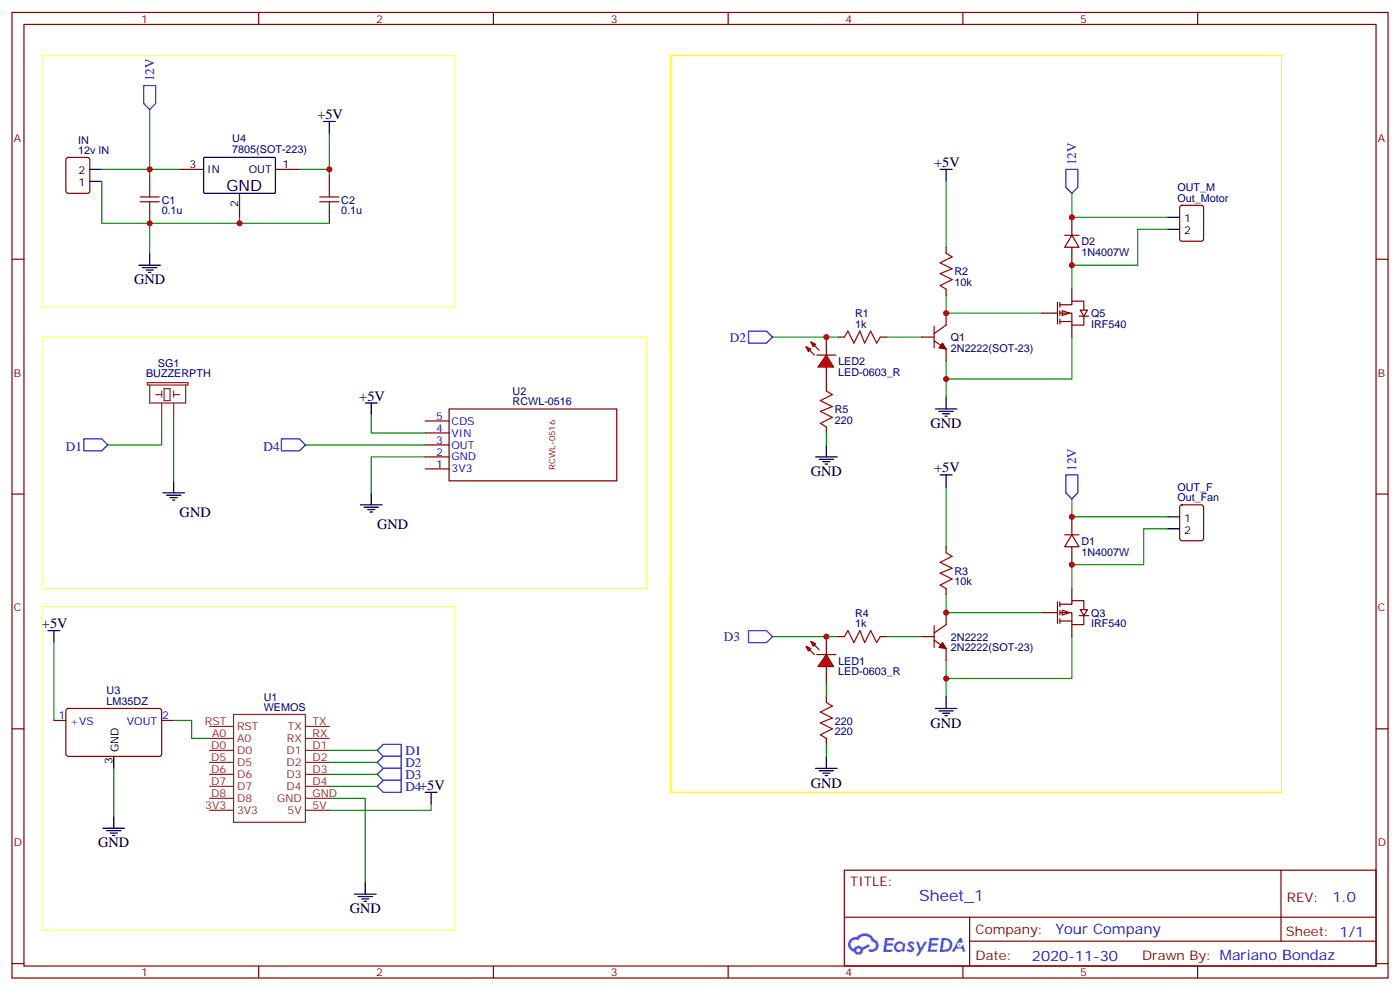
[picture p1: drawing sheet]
<svg xmlns="http://www.w3.org/2000/svg" width="412mm" height="292mm" viewBox="0 0 412 292" stroke-linecap="round" stroke-linejoin="round" font-family="sans-serif">
<g fill="none" stroke="#870000" stroke-width=".35">
<path d="M3.5 3.7h405.4v284.3h-405.4zM7.1 7.2h398.2v277.3h-398.2zM76.2 3.7v3.5M145.3 3.7v3.5M214.5 3.7v3.5M283.6 3.7v3.5M352.8 3.7v3.5M3.5 76.3h3.6M405.3 76.3h3.6M3.5 145.5h3.6M405.3 145.5h3.6M3.5 214.6h3.6"/>
<path d="M405.3 214.6h3.6M248.7 256.3h156.6v28.2h-156.6zM377.3 256.3v20.9M248.7 270.1h156.5M285.6 277.2h119.6M285.6 270.1v14.1M3.5 283.8h3.6M76.2 284.5v3.5M145.3 284.5v3.5M214.5 284.5v3.5M283.6 284.5v3.5M352.8 284.5v3.5"/>
<path d="M405.3 283.8h3.6"/>
</g>
<g fill="#5487ff">
<path d="M267.7 277.4a1.22 1.22 0 0 1 1.7 .3l-.4 .6a.47 .47 0 0 0-.3-.4 .47 .47 0 0 0-.5 .2l.1 .2a1.14 1.14 0 0 1 .8 1.7 1.14 1.14 0 0 1-1.9 0l-.2-.2 .5-.5 .7 .4a.29 .29 0 0 0 .3-.2 .29 .29 0 0 0-.2-.4 1.04 1.04 0 0 1-.6-1.7z"/>
<path d="M260.7 276.2h2.4l.3 .2-.2 .5h-1.8l-.1 .9h1.5l.3 .3-.3 .4h-1.6l-.2 1.1 1.7 .1 .2 .3-.2 .3h-2.6z"/>
<path d="M273.8 276.2h2.4l.3 .2-.1 .5h-1.8l-.2 .9h1.6l.3 .3-.4 .4h-1.6l-.1 1.1 1.7 .1 .2 .3-.2 .3h-2.6z"/>
<path d="M282.6 276.2h.7l.3 1.2-.6 .4a.69 .69 0 0 0-1 .2 .69 .69 0 0 0 .4 1 .69 .69 0 0 0 .9-.6l.5-.3 .6 2.2h-.8l-.2-.9h-1.8l-.5 .9h-.8z"/>
<path d="M269.8 277.3h.8l.6 1.8 1.1-1.8h.9l-2.6 4.2h-.8l.9-1.6z"/>
<path d="M277.4 276.2l-.6 4.1h1.3a2.11 2.11 0 0 0 2.5-2.1 2.11 2.11 0 0 0-2.5-2zM278.1 276.9a1.39 1.39 0 0 1 1.7 1.4 1.39 1.39 0 0 1-1.8 1.3h-.3z"/>
<path d="M263.7 277.8a1.54 1.54 0 0 0-.1 2.2 1.54 1.54 0 0 0 2.2 .1l.6 .2 .3-2.3-.2-.2h-.4a1.49 1.49 0 0 0-2.4 0zM264 278.8a.94 .94 0 0 1 1.8 0 .94 .94 0 0 1-1.8 0z"/>
<path d="M250.4 276.6a2.18 2.18 0 0 0 1.1 3.7 1.44 1.44 0 0 0 1.6 .9 1.44 1.44 0 0 0 1.2-1.5l2-1-.5-.7-1.9 .9a1.47 1.47 0 0 0-2.4 .5 1.39 1.39 0 0 1-.7-2 1.39 1.39 0 0 1 2-.4 2.12 2.12 0 0 1 2.2-1.3 2.12 2.12 0 0 1 1.9 1.7 1.14 1.14 0 0 1 1.1 1.4 1.14 1.14 0 0 1-1.7 .7 .43 .43 0 0 0-.5 .4 .43 .43 0 0 0 .4 .4 1.98 1.98 0 0 0 2.5-1.2 1.98 1.98 0 0 0-1.2-2.5 3.1 3.1 0 0 0-5.3-.7l-.9 .1zM252.3 279.9a.55 .55 0 0 1 1.1 0 .55 .55 0 0 1-1.1 0z"/>
<circle cx="282.6" cy="278.3" r=".26"/>
</g>
<g fill="none" stroke="#8c2424" stroke-width=".35">
<path d="M61.7 217.5h7.1M61.7 213.9h7.1M68.8 210.4h21.2v31.7h-21.2zM90 217.5h7M90 213.9h7M61.7 238.6h7.1M61.7 235.1h7.1M61.7 231.6h7.1M61.7 228h7.1M61.7 224.5h7.1M61.7 221h7.1M90 238.6h7"/>
<path d="M90 235.1h7M90 231.6h7M90 228h7M90 224.5h7M90 221h7"/>
</g>
<g fill="none" stroke="#870000" stroke-width=".35">
<path d="M19.6 46.6l.5-.2h5.7l.6 .4 .1 9.4-.5 .7h-5.9l-.6-.4-.1-9.4zM44.1 51.6v3.6M52.9 49.9h7.1M70.6 56.9v7.1M81.1 49.9h7.1M97 51.6v3.6M44.1 62.2v3.6M97 62.2v3.6M347.7 60.7l.5-.2h5.6l.7 .4v9.4l-.4 .7h-5.9l-.7-.4v-9.4zM271.6 99.3h3.6M275.2 96.1v6.3M278.7 92.2v3.5l-3.5 2.5"/>
<path d="M306.9 92.2h4.6M311.5 89v6.4M312.2 89.7h3.5v-1h3.6v2.8M312.2 92.2h3.5v3.5h3.6v-2.4M312.2 94.7h3.5M312.2 89v1.5M312.2 91.5v1.4M312.2 94v1.4M312.9 91.5l2.1 .7-2.1 .7zM315.7 85.2v3.5M315.7 95.7v3.6M275.2 100.3l3.5 2.5v3.5"/>
</g>
<path d="M277.6 101l1.1 1.8-2.1-.4z" fill="#870000" stroke="#870000" stroke-width=".35"/>
<path d="M26.5 53.4h3.5M26.5 49.9h3.5M60 46.5l.3-.1h20.7l.1 .3v10.1l-.3 .1h-20.7l-.1-.3zM40.9 78.1h6.4M42 78.8h4.2M43 79.5h2.2M44.1 74.6v3.5M344 64h3.5M344 67.5h3.5M43.7 80.2h.7" fill="none" stroke="#000" stroke-width=".35"/>
<path d="M41.3 59.4h5.6M41.3 58h5.6M44.1 55.2v2.8M44.1 59.4v2.8M94.2 59.4h5.6M94.2 58h5.6M97 55.2v2.8M97 59.4v2.8" fill="none" stroke="#a10000" stroke-width=".35"/>
<path d="M30 53.4v12.4h40.6v-1.8M30 49.9h22.9M44.1 49.9v1.7M88.2 49.9h8.8v1.7M44.1 65.8v8.8M70.6 65.8h26.4" fill="none" stroke="#008700" stroke-width=".35"/>
<path d="M12.3 16.4h121.8v74.1h-121.8z" fill="none" stroke="#ff6" stroke-width=".35"/>
<path d="M318.2 91.3h2.1l-1 1.8z" fill="#fff" stroke="#870000" stroke-width=".35"/>
<path d="M317.9 93.1h2.8M311.5 177.2v6.4M312.2 177.9h3.5v-1h3.6v2.8M312.2 177.2v1.4M312.2 179.7v1.4M312.9 179.7l2.1 .7-2.1 .7zM315.7 173.4v3.5M306.9 180.4h4.6M312.2 180.4h3.5v3.5h3.6v-2.4M312.2 182.9h3.5M312.2 182.2v1.4M315.7 183.9v3.6" fill="none" stroke="#870000" stroke-width=".35"/>
<path d="M278.7 116.9v3.5M275.5 120.4h6.4M276.6 121.1h4.2M277.6 121.8h2.2M278.3 122.6h.7M275.5 208.6h6.4M276.6 209.3h4.2M277.6 210h2.2M278.3 210.7h.7M278.7 205.1v3.5" fill="none" stroke="#000" stroke-width=".35"/>
<g fill="none" stroke="#008700" stroke-width=".35">
<path d="M44.1 32.2v17.7M278.7 53.4v19.4M315.7 56.9v7.1h28.3M344 67.5h-8.9v10.6h-19.4v7.1M227.5 99.3h19.4M261.1 99.3h10.5M278.7 86.9v5.3h28.2M315.7 99.3v12.3h-37M278.7 106.3v10.6M278.7 143.4v17.6M315.7 146.9v5.3h28.3M344 155.7h-7.1v10.6h-21.2v7.1"/>
<path d="M278.7 175.1v5.3h28.2M227.5 187.5h19.4M261.1 187.5h10.5M278.7 194.5v10.6M315.7 187.5v12.3h-37"/>
</g>
<path d="M42.3 25.2h3.6v5.3l-1.8 1.7-1.8-1.7zM314 49.9h3.5v5.3l-1.8 1.7-1.7-1.7zM220.5 97.5h5.3l1.7 1.8-1.7 1.7h-5.3zM314 139.8h3.5v5.3l-1.8 1.8-1.7-1.8zM220.5 185.7h5.3l1.7 1.8-1.7 1.7h-5.3z" fill="none" stroke="#00f" stroke-width=".35"/>
<path d="M318.2 179.5h2.1l-1 1.8z" fill="#fff" stroke="#870000" stroke-width=".35"/>
<g fill="none" stroke="#870000" stroke-width=".35">
<path d="M278.7 72.8v1.8M246.9 99.3h1.8M259.3 99.3h1.8M278.7 85.2v1.7M347.7 148.9l.5-.2h5.6l.7 .4v9.4l-.4 .7h-5.9l-.7-.4v-9.4zM278.7 161v1.8M278.7 173.4v1.7M246.9 187.5h1.8M259.3 187.5h1.8M271.6 187.5h3.6M275.2 188.5l3.5 2.5v3.5M275.2 184.3v6.3"/>
<path d="M278.7 180.4v3.5l-3.5 2.5M317.9 181.3h2.8"/>
</g>
<g fill="none" stroke="#000" stroke-width=".35">
<path d="M95.2 35.8h3.6M97 35.8v3.5M276.9 49.9h3.6M278.7 49.9v3.5M276.9 139.8h3.6M278.7 139.8v3.6M344 152.2h3.5M344 155.7h3.5M14.1 185.7h3.5M15.9 185.7v3.5M125.2 233.3h3.6M127 233.3v3.6"/>
<path d="M30.3 243.9h6.4M31.4 244.6h4.2M32.5 245.3h2.1M33.2 246h.7M33.5 240.4v3.5M107.6 259.8v3.5M104.4 263.3h6.4M105.5 264h4.2M106.5 264.7h2.2M107.2 265.4h.7"/>
</g>
<path d="M277.6 189.2l1.1 1.8-2.1-.4z" fill="#870000" stroke="#870000" stroke-width=".35"/>
<path d="M112.9 219.2h5.3v3.5h-5.3l-1.8-1.7zM111.1 224.5l1.8-1.8h5.3v3.6h-5.3z" fill="none" stroke="#00f" stroke-width=".35"/>
<path d="M97 39.3v10.6M97 235.1h10.6v24.7M97 221h14.1M97 224.5h14.1M127 236.9v1.7h-30" fill="none" stroke="#008700" stroke-width=".35"/>
<path d="M278.7 74.6l1.8 1-3.6 1.8 3.6 1.8-3.6 1.4 3.6 1.7-3.6 1.8 1.8 1.1M248.7 99.3l1.1-1.8 1.7 3.5 1.8-3.5 1.4 3.5 1.8-3.5 1.7 3.5 1.1-1.7M278.7 162.8l1.8 1-3.6 1.8 3.6 1.8-3.6 1.4 3.6 1.7-3.6 1.8 1.8 1.1M248.7 187.5l1.1-1.8 1.7 3.5 1.8-3.5 1.4 3.5 1.8-3.5 1.7 3.5 1.1-1.7" fill="none" stroke="#a10000" stroke-width=".35"/>
<path d="M197.6 16.4h179.9v216.9h-179.9z" fill="none" stroke="#ff0" stroke-width=".35"/>
<g fill="#f00" stroke="#870000" stroke-width=".35">
<path d="M243.4 192.8l2.1 3.5h-4.6z"/>
<path d="M240.6 192.8h5.6z"/>
</g>
<g fill="#870000" stroke="#870000" stroke-width=".35">
<path d="M238.5 191.3l1.4 1.5z"/>
<path d="M239.9 189.9l1.4 1.4z"/>
</g>
<g fill="#f00" stroke="#870000" stroke-width=".35">
<path d="M237.4 190.3l1.4 .7-.7 .7z"/>
<path d="M238.8 188.9l1.4 .7-.7 .7z"/>
</g>
<path d="M243.4 187.5v5.3M243.4 196.3v5.3" fill="none" stroke="#870000" stroke-width=".35"/>
<g fill="#f00" stroke="#870000" stroke-width=".35">
<path d="M243.4 104.6l2.1 3.5h-4.6z"/>
<path d="M240.6 104.6h5.6z"/>
</g>
<g fill="#870000" stroke="#870000" stroke-width=".35">
<path d="M238.5 103.2l1.4 1.4z"/>
<path d="M239.9 101.7l1.4 1.5z"/>
</g>
<g fill="#f00" stroke="#870000" stroke-width=".35">
<path d="M237.4 102.1l1.4 .7-.7 .7z"/>
<path d="M238.8 100.7l1.4 .7-.7 .7z"/>
</g>
<g fill="none" stroke="#870000" stroke-width=".35">
<path d="M313.6 69.3h4.3M315.7 69.3l2.2 3.5h-4.3zM315.7 64v5.3M315.7 72.8v5.3M243.4 99.3v5.3M243.4 108.1v7M125.2 138.1h7.1M125.2 134.5h7.1M125.2 131h7.1M125.2 127.5h7.1M125.2 124h7.1M243.4 125.7v1.8"/>
<path d="M313.6 157.5h4.3M315.7 157.5l2.2 3.5h-4.3zM315.7 152.2v5.3M315.7 161v5.3M15.9 212.2h3.5M19.6 208.8l.5-.2 27.1 .1 .4 .6v13l-.7 .4h-27.1l-.4-.7v-12.7zM47.6 212.2h3.6M243.4 205.1v1.8M243.4 217.5v1.7"/>
</g>
<path d="M243.4 115.1l1.8 1.1-3.5 1.8 3.5 1.7-3.5 1.4 3.5 1.8-3.5 1.8 1.7 1M243.4 206.9l1.8 1-3.5 1.8 3.5 1.8-3.5 1.4 3.5 1.7-3.5 1.8 1.7 1.1" fill="none" stroke="#a10000" stroke-width=".35"/>
<g fill="none" stroke="#000" stroke-width=".35">
<path d="M107.6 118.7h3.5M109.4 118.7v3.5M240.2 134.5h6.4M241.3 135.3h4.2M242.4 136h2.1M243.1 136.7h.7M243.4 131v3.5M48 145.1h6.3M49 145.8h4.3M50.1 146.5h2.1M50.8 147.2h.7M51.2 141.6v3.5"/>
<path d="M106.2 148.7h6.3M107.2 149.4h4.3M108.3 150.1h2.1M109 150.8h.7M109.4 145.1v3.6M33.5 222.7v3.6M240.2 226.3h6.4M241.3 227h4.2M242.4 227.7h2.1M243.1 228.4h.7M243.4 222.7v3.6"/>
</g>
<g fill="none" stroke="#008700" stroke-width=".35">
<path d="M47.6 122.2v8.8h-15.9M51.2 122.2v19.4M90 131h35.2M109.4 122.2v5.3h15.8M125.2 134.5h-15.8v10.6M243.4 127.5v3.5M15.9 189.2v23M51.2 212.2h5.2v5.3h5.3M243.4 201.6v3.5M243.4 219.2v3.5M33.5 226.3v14.1M97 228h14.1"/>
<path d="M97 231.6h14.1"/>
</g>
<path d="M12.3 99.3h178.2v74.1h-178.2zM12.3 178.6h121.8v95.3h-121.8z" fill="none" stroke="#ff6" stroke-width=".35"/>
<path d="M24.7 129.3h5.3l1.7 1.7-1.7 1.8h-5.3zM82.9 129.3h5.3l1.8 1.7-1.8 1.8h-5.3zM111.1 228l1.8-1.7h5.3v3.5h-5.3zM111.1 231.6l1.8-1.8h5.3v3.5h-5.3z" fill="none" stroke="#00f" stroke-width=".35"/>
<path d="M43.4 112.7h12v.7h-12zM44.1 113.4v5.3h10.6v-5.3M45.9 116.2h1.7M47.6 115.1v1.8M47.6 118.7v3.5M48.3 114.4h1.8v3.6h-1.8zM51.2 116.2h1.7M51.2 115.1v1.8M51.2 118.7v3.5" fill="none" stroke="#8c2424" stroke-width=".35"/>
<path d="M132.3 120.4h49.4v21.2h-49.4z" fill="none" stroke="#600" stroke-width=".35"/>
<g fill="#c00">
<circle cx="44.1" cy="49.9" r=".88"/>
<circle cx="44.1" cy="65.8" r=".88"/>
<circle cx="70.6" cy="65.8" r=".88"/>
<circle cx="278.7" cy="92.2" r=".88"/>
<circle cx="278.7" cy="111.6" r=".88"/>
<circle cx="278.7" cy="199.8" r=".88"/>
<circle cx="278.7" cy="180.4" r=".88"/>
<circle cx="97" cy="49.9" r=".88"/>
<circle cx="243.4" cy="187.5" r=".88"/>
<circle cx="243.4" cy="99.3" r=".88"/>
<circle cx="315.7" cy="152.2" r=".88"/>
<circle cx="315.7" cy="166.3" r=".88"/>
<circle cx="315.7" cy="64" r=".88"/>
<circle cx="315.7" cy="78.1" r=".88"/>
</g>
<text font-size="4.6" x="66.7" y="56.2">GND</text>
<text font-size="4.6" fill="#00f" x="270.8" y="265.3">Sheet_1</text>
<g font-size="4.2">
<text x="93.5" y="35.1">+5V</text>
<text x="275.2" y="49.2">+5V</text>
<text x="39.5" y="83.7">GND</text>
<text x="105.8" y="118">+5V</text>
<text x="274.1" y="126.1">GND</text>
<text x="238.8" y="140.2">GND</text>
<text x="275.2" y="139.1">+5V</text>
<text x="52.9" y="152.2">GND</text>
<text x="111.1" y="155.7">GND</text>
<text x="12.3" y="185">+5V</text>
<text x="274.1" y="214.3">GND</text>
<text x="238.8" y="231.9">GND</text>
<text x="28.9" y="249.6">GND</text>
<text x="103" y="269">GND</text>
</g>
<g font-size="4.2" fill="#00f">
<text x="392.5" y="265.5">1.0</text>
<text x="310.9" y="275.1">Your Company</text>
<text x="304" y="282.9">2020-11-30</text>
</g>
<g font-size="3.9" fill="#00f">
<text x="45.4" y="24" transform="rotate(-90 45.4 24)">12V</text>
<text x="317" y="48.7" transform="rotate(-90 317 48.7)">12V</text>
<text x="215" y="100.6">D2</text>
<text x="19.4" y="132.8">D1</text>
<text x="77.6" y="132.8">D4</text>
<text x="317" y="138.6" transform="rotate(-90 317 138.6)">12V</text>
<text x="213.3" y="188.8">D3</text>
<text x="119.4" y="222.2">D1</text>
<text x="119.4" y="225.8">D2</text>
<text x="119.4" y="229.3">D3</text>
<text x="119.4" y="232.8">D4+5V</text>
</g>
<g font-size="3.9" fill="#800">
<text x="250.5" y="260.8">TITLE:</text>
<text x="379.1" y="265.5">REV:</text>
<text x="287.4" y="275">Company:</text>
<text x="378.7" y="275.7">Sheet: 1/1</text>
<text x="287.4" y="282.7">Date:</text>
<text x="336.4" y="282.8">Drawn By: Mariano Bondaz</text>
</g>
<g font-size="3.2" fill="#800">
<text x="41.6" y="6.7">1</text>
<text x="110.8" y="6.7">2</text>
<text x="179.9" y="6.7">3</text>
<text x="249.1" y="6.7">4</text>
<text x="318.2" y="6.7">5</text>
<text x="4.1" y="41.8">A</text>
<text x="405.9" y="41.8">A</text>
<text x="4.1" y="110.9">B</text>
<text x="405.9" y="110.9">B</text>
<text x="4.1" y="180.1">C</text>
<text x="405.9" y="180.1">C</text>
<text x="4.1" y="249.2">D</text>
<text x="405.9" y="249.2">D</text>
<text x="41.6" y="287.5">1</text>
<text x="110.8" y="287.5">2</text>
<text x="179.9" y="287.5">3</text>
<text x="249.1" y="287.5">4</text>
<text x="318.2" y="287.5">5</text>
</g>
<g font-size="3.2" fill="#000080">
<text x="68.4" y="41.9">U4</text>
<text x="23" y="45.3">12v IN</text>
<text x="23" y="42.3">IN</text>
<text x="68.4" y="45.1">7805(SOT-223)</text>
<text x="47.6" y="60">C1</text>
<text x="100.5" y="60">C2</text>
<text x="346.8" y="59.4">Out_Motor</text>
<text x="346.8" y="56.4">OUT_M</text>
<text x="47.6" y="63">0.1u</text>
<text x="100.5" y="63">0.1u</text>
<text x="318.6" y="75.3">1N4007W</text>
<text x="318.6" y="72.3">D2</text>
<text x="281.2" y="81">R2</text>
<text x="281.2" y="84.2">10k</text>
<text x="251.9" y="93.3">R1</text>
<text x="321.4" y="93.5">Q5</text>
<text x="251.9" y="96.4">1k</text>
<text x="280.1" y="100.5">Q1</text>
<text x="321.4" y="96.5">IRF540</text>
<text x="246.9" y="107.5">LED2</text>
<text x="280.1" y="103.6">2N2222(SOT-23)</text>
<text x="43" y="111.1">BUZZERPTH</text>
<text x="46.5" y="108.1">SG1</text>
<text x="246.9" y="110.6">LED-0603_R</text>
<text x="151" y="119.4">RCWL-0516</text>
<text x="151" y="116.3">U2</text>
<text x="245.9" y="124.7">220</text>
<text x="245.9" y="121.6">R5</text>
<text x="346.8" y="147.6">Out_Fan</text>
<text x="346.8" y="144.6">OUT_F</text>
<text x="318.6" y="160.4">D1</text>
<text x="318.6" y="163.6">1N4007W</text>
<text x="281.2" y="172.3">10k</text>
<text x="281.2" y="169.3">R3</text>
<text x="251.9" y="184.6">1k</text>
<text x="251.9" y="181.6">R4</text>
<text x="321.4" y="184.7">IRF540</text>
<text x="321.4" y="181.7">Q3</text>
<text x="280.1" y="191.8">2N2222(SOT-23)</text>
<text x="280.1" y="188.7">2N2222</text>
<text x="246.9" y="195.7">LED1</text>
<text x="246.9" y="198.8">LED-0603_R</text>
<text x="31.4" y="207.6">LM35DZ</text>
<text x="31.4" y="204.4">U3</text>
<text x="77.7" y="209.3">WEMOS</text>
<text x="77.7" y="206.3">U1</text>
<text x="245.9" y="213.4">220</text>
<text x="245.9" y="216.4">220</text>
</g>
<g font-size="3.2">
<text x="23.1" y="51.3">2</text>
<text x="55.8" y="49.5">3</text>
<text x="61" y="50.9">IN</text>
<text x="73.3" y="50.9">OUT</text>
<text x="83.3" y="49.5">1</text>
<text x="23.1" y="54.8">1</text>
<text x="70.2" y="61.1" transform="rotate(-90 70.2 61.1)">2</text>
<text x="348.8" y="65.4">1</text>
<text x="348.8" y="68.9">2</text>
<text x="348.8" y="153.6">1</text>
<text x="348.8" y="157.1">2</text>
<text x="34.9" y="221.4" transform="rotate(-90 34.9 221.4)">GND</text>
<text x="33.2" y="224.9" transform="rotate(-90 33.2 224.9)">3</text>
</g>
<g font-size="3.2" fill="#00f">
<text x="128.5" y="123.6">5</text>
<text x="133" y="125">CDS</text>
<text x="128.5" y="130.7">3</text>
<text x="128.5" y="127.1">4</text>
<text x="133" y="128.6">VIN</text>
<text x="128.5" y="137.7">1</text>
<text x="128.5" y="134.2">2</text>
<text x="133" y="135.6">GND</text>
<text x="133" y="132.1">OUT</text>
<text x="133" y="139.1">3V3</text>
<text x="17.2" y="211.8">1</text>
<text x="20.7" y="213.6">+VS</text>
<text x="37.4" y="213.6">VOUT</text>
<text x="47.8" y="211.8">2</text>
</g>
<g font-size="3.2" fill="#8d2323">
<text x="60.3" y="213.6">RST</text>
<text x="69.8" y="215">RST</text>
<text x="84.8" y="215">TX</text>
<text x="92.1" y="213.6">TX</text>
<text x="62.2" y="220.6">D0</text>
<text x="62.5" y="217.1">A0</text>
<text x="69.8" y="218.5">A0</text>
<text x="84.5" y="218.5">RX</text>
<text x="92.1" y="220.6">D1</text>
<text x="92.1" y="217.1">RX</text>
<text x="62.2" y="227.7">D6</text>
<text x="62.2" y="224.2">D5</text>
<text x="69.8" y="225.6">D5</text>
<text x="69.8" y="222">D0</text>
<text x="84.4" y="225.6">D2</text>
<text x="84.4" y="222">D1</text>
<text x="92.1" y="227.7">D3</text>
<text x="92.1" y="224.2">D2</text>
<text x="62.2" y="231.2">D7</text>
<text x="69.8" y="232.6">D7</text>
<text x="69.8" y="229.1">D6</text>
<text x="84.4" y="232.6">D4</text>
<text x="84.4" y="229.1">D3</text>
<text x="92.1" y="231.2">D4</text>
<text x="60.5" y="238.3">3V3</text>
<text x="62.2" y="234.7">D8</text>
<text x="69.8" y="239.7">3V3</text>
<text x="69.8" y="236.1">D8</text>
<text x="81.6" y="236.1">GND</text>
<text x="84.7" y="239.7">5V</text>
<text x="92.1" y="238.3">5V</text>
<text x="92.1" y="234.7">GND</text>
</g>
<text font-size="2.5" fill="#600" x="163.6" y="138.3" transform="rotate(-90 163.6 138.3)">RCWL-0516</text>
</svg>
